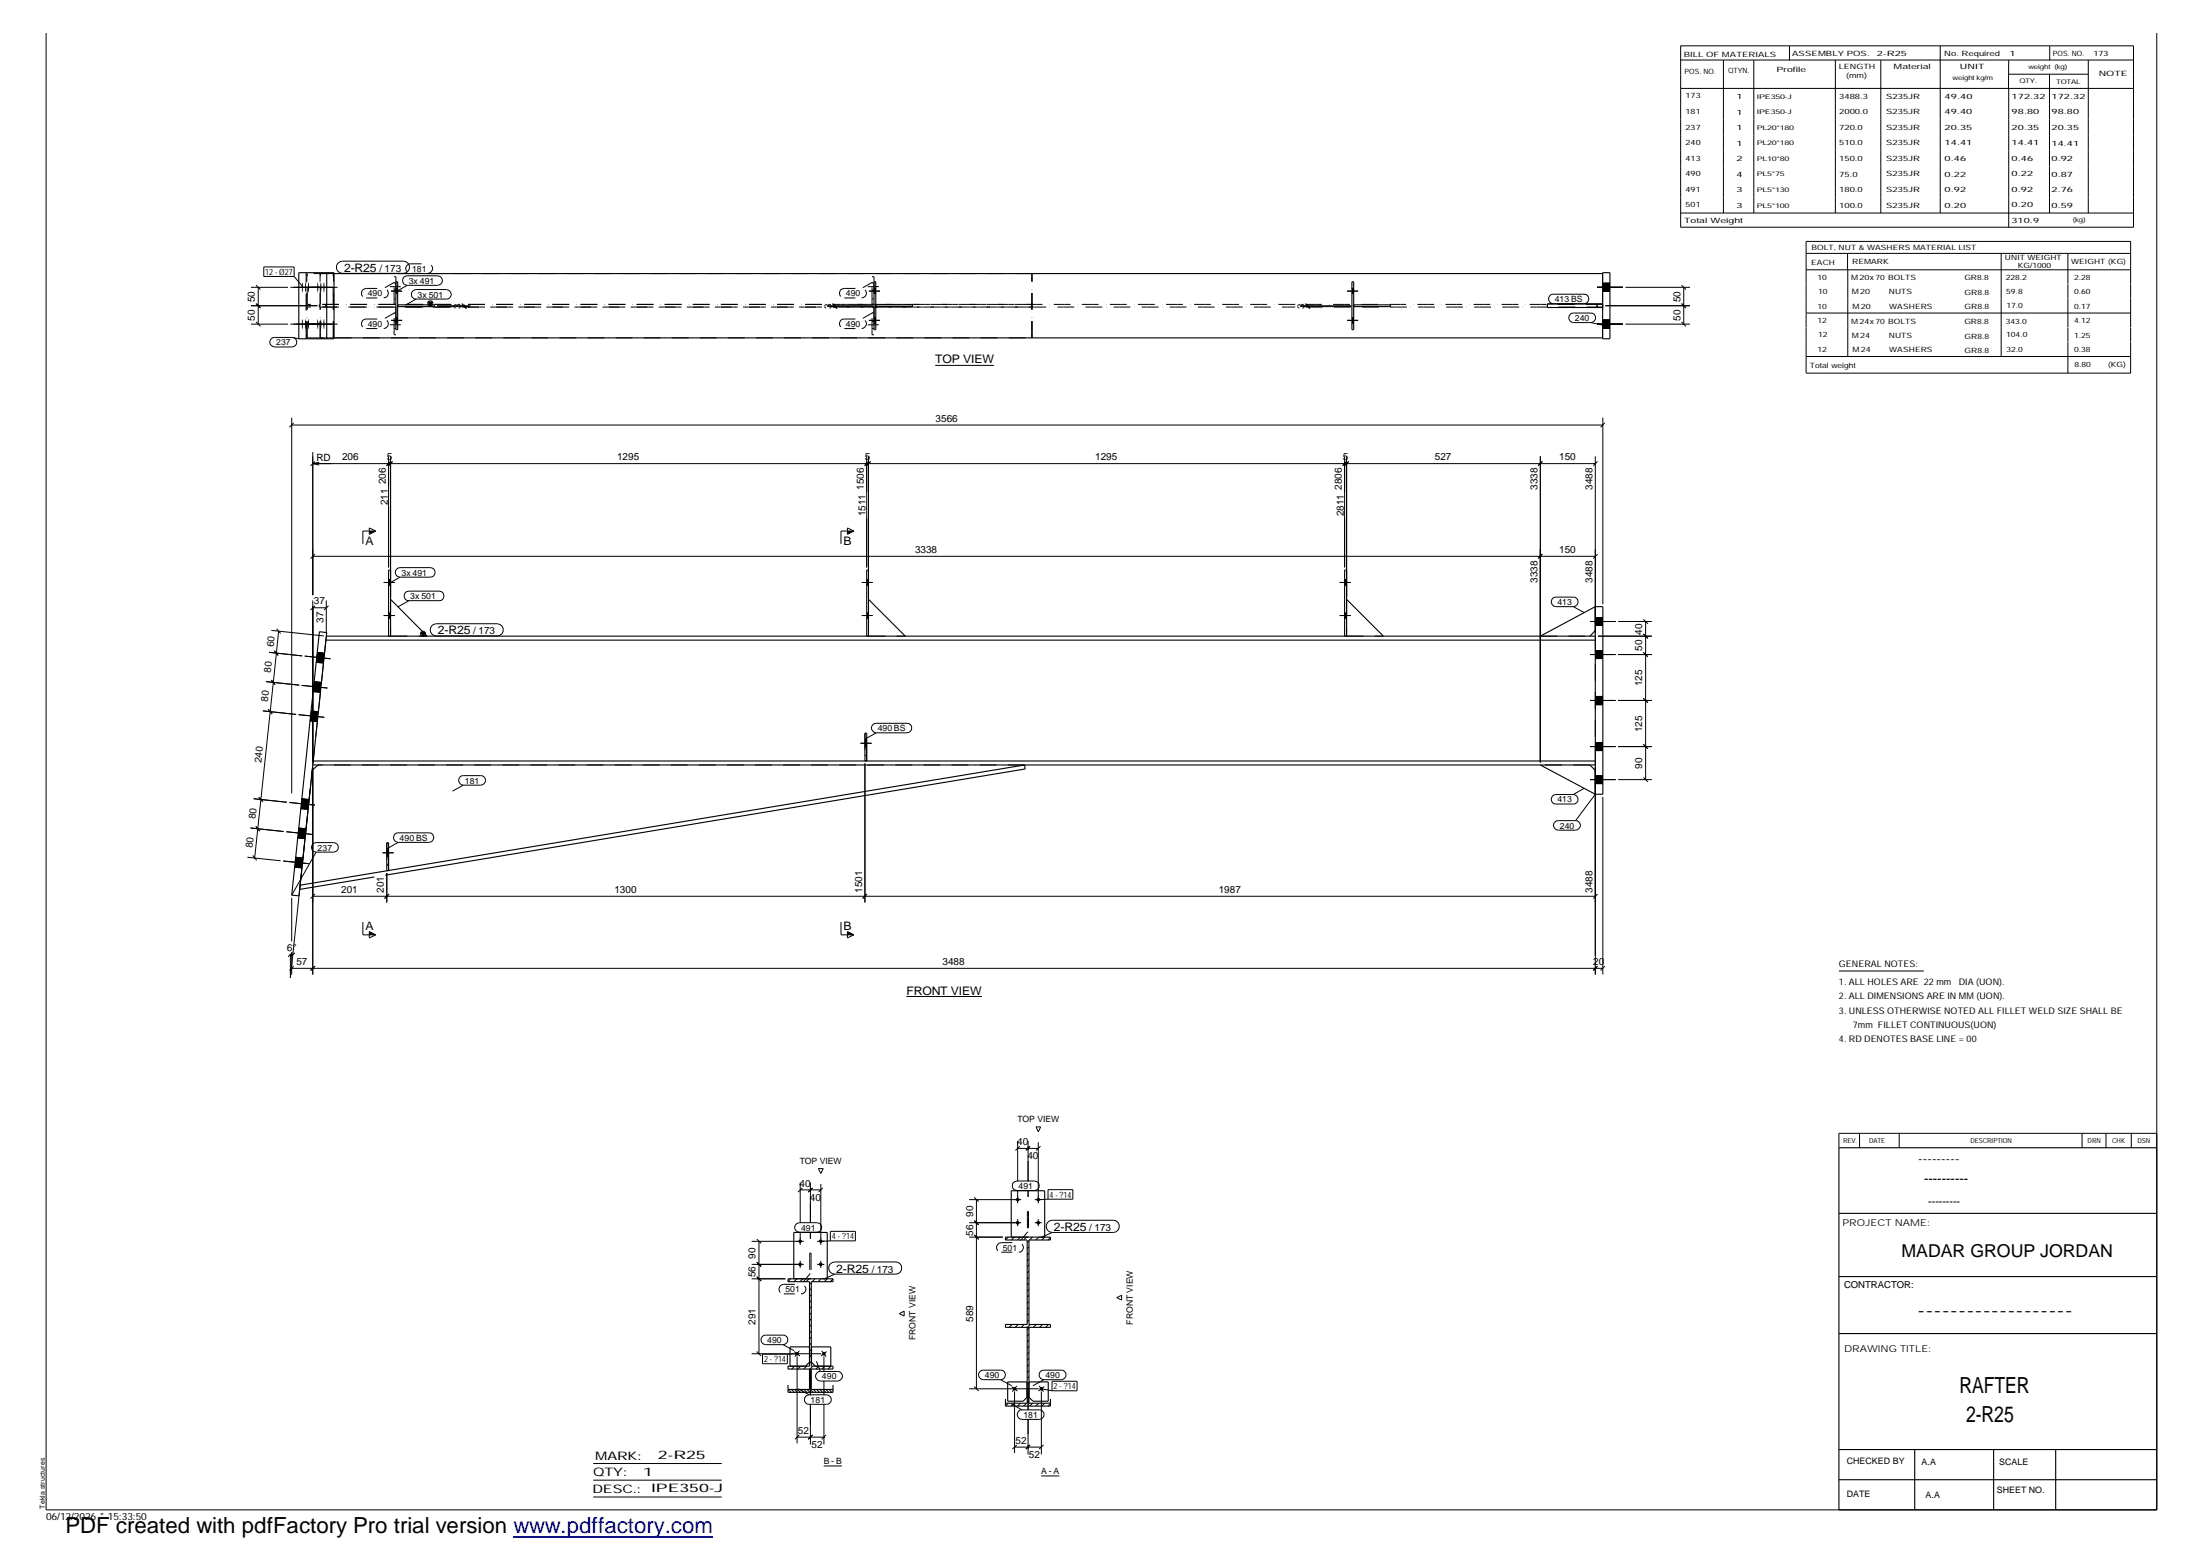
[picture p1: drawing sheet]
<svg xmlns="http://www.w3.org/2000/svg" width="420mm" height="297mm" viewBox="0 0 420 297" stroke-linecap="round" stroke-linejoin="round" font-family="sans-serif">
<g fill="none" stroke="#000" stroke-width=".19">
<path d="M321 8.7h86.5v34.7h-86.5zM321 11.5h86.5M321 16.9h86.5M329.1 11.5v29.2M334.9 11.5v29.2M341.8 8.8v2.7M350.5 11.5v29.2M359.2 11.5v29.2M370.5 8.7v32M383.6 11.5v5.4M383.6 14.2h15.3M383.6 16.9v26.5"/>
<path d="M391.4 14.2v26.5M391.5 8.8v2.7M398.8 11.5v29.2M411.9 6.3v281.9h-403.1v-281.9M47.9 54.8h7.1M47.9 58.4h12.7M48.9 57.9l.8 .9M48.9 54.4l.8 .9M49.3 54.8v7.1M50.4 51h5.8v1.8h-5.8zM55.5 54.8h9M56.2 52.8l1.7 2"/>
<path d="M64.4 50.4l.6-.5h.4h11.6a1.16 1.16 0 0 1 1.2 1.1 1.16 1.16 0 0 1-1.2 1.2h-11.6a1.16 1.16 0 0 1-1-1.8zM74.7 55.6h2.1M75.6 55.1h.3M75.6 56h.3M77.1 52.9l.7-.3h5.8a.91 .91 0 0 1 .9 1 .91 .91 0 0 1-.9 .9h-5.8a.93 .93 0 0 1-.9-.6 .93 .93 0 0 1 .2-1zM77.8 54.5l-2.1 1.2M78.8 55.6l.7-.3h5.8a.91 .91 0 0 1 .9 .9 .91 .91 0 0 1-.9 .9h-5.8a.88 .88 0 0 1-.9-.5 .88 .88 0 0 1 .2-1zM79.5 57.1l-2.1 1.2M83.5 58.4h6.3M83.5 58.5h6.3M88.2 58.1l.9 .9M88.2 57.9l.9 .9"/>
<path d="M88.6 58.4v.1M158 58.4h8.8M158 58.5h8.8M159 58.1l.9 .9M159 57.9l.9 .9M159.4 58.4v.1M165.9 55.6h2.2M166.9 55.1h.4M166.9 56h.4M248.4 58.4h9.7M248.4 58.5h9.7M249.3 58.1l.9 .9"/>
<path d="M249.3 57.9l.9 .9M249.8 58.4v.1M257.3 55.6h2.1M258.2 55.1h.3M258.2 56h.3M296 56.4l.6-.2h5.9a.91 .91 0 0 1 .9 .9 .91 .91 0 0 1-.9 .9h-5.9a.94 .94 0 0 1-.8-.6 .94 .94 0 0 1 .2-1zM296.6 58h-1.1M305 54.8h4.9M306.1 55.6h1.4M306.1 54.1h1.4M306.6 58.4h16.1M310.4 54.8h12.3"/>
<path d="M321 40.7h86.5M321.1 57.9l.9 .9M321.1 54.4l.9 .9M321.6 54.8v7.1M344.9 51.5h62M344.9 48.4h62M344.9 59.8h62M352.8 48.4v3.1M352.9 51.5v16.6M382.2 48.4v19.7M394.9 48.4v5.8M394.9 54.3v8.2"/>
<path d="M406.9 54.2v-8.1h-62v25.1M406.9 54.3v8.2M47.9 61.9h7.1M48.9 61.5l.8 .8M51.8 64.7l.7-.3h3.3a.91 .91 0 0 1 .9 .9 .91 .91 0 0 1-.9 .9h-3.3a.91 .91 0 0 1-.9-.5 .91 .91 0 0 1 .2-1zM55.5 61.9h9M55.7 79.7v71.8M55.8 64.4l1.3 .3M74.7 61.2h2.1M75.6 60.7h.3M75.6 61.7h.3M165.9 61.2h2.2"/>
<path d="M166.9 60.7h.4M166.9 61.7h.4M178.6 69.8h11.2M257.3 61.2h2.1M258.2 60.7h.3M258.2 61.7h.3M299.8 60l.7-.2h3.3a.91 .91 0 0 1 .9 .9 .91 .91 0 0 1-.9 .9h-3.3a.94 .94 0 0 1-.8-.6 .94 .94 0 0 1 .1-1zM303.8 61.6l2.6 .5M305 61.9h4.9M306.1 62.6h1.4M306.1 61.1h1.4M306.1 79.7v35.6"/>
<path d="M310.4 61.9h12.3M321.1 61.5l.9 .8M344.9 68.1h62M394.9 62.6v2.6M394.9 65.3v5.9M406.9 62.6v2.6M406.9 65.3v5.9h-62M55.7 81.1h250.4M56.1 80.7l-.8 .9M59.7 86.3v27.3M59.7 88.5h245M59.7 88.5l1.3 .3"/>
<path d="M60.2 88.1l-.9 .8M61 88.3l-1.3 .2M74.2 87.1v21.2M74.6 87.1v26.8M74.6 88.1l-.8 .8M75 88.1l-.8 .8 .7-.8M165.5 87.1v21.2M165.9 87.1v26.8M165.9 88.1l-.8 .8M166.3 88.1l-.9 .8M256.8 87.1v21.2M257.2 88.1l-.8 .8"/>
<path d="M257.2 87.1v26.8M257.2 88.1l-.7 .7M257.6 88.1l-.8 .8 .7-.8M293.8 88.8l.8-.7-.8 .8M294.2 87.1v58.4M304.7 87.1v33.9M305.1 88.1l-.8 .8M306.5 80.7l-.8 .9M59.7 114.6v30.9M59.7 116h2.6M59.7 106.2h245M60.2 115.6l-.9 .8"/>
<path d="M60.2 105.8l-.9 .8M62.3 114.6v6.4M62.7 115.6l-.8 .8M70.5 100.8l1.3 .6-1.3 .6zM71.8 101.4h-2.5v2.4M73.3 117.5h2.1M73.3 111.2h2.1M74.2 117h.4M74.2 118h.4M74.2 110.7h.4M74.2 111.7h.4M75.8 108.6l.6-.2h5.8a.91 .91 0 0 1 .9 .9 .91 .91 0 0 1-.9 .9h-5.8a.91 .91 0 0 1-.8-.6 .91 .91 0 0 1 .2-1z"/>
<path d="M76.4 110.2l-2.1 1.2M77.4 113.1l.7-.3h5.8a.91 .91 0 0 1 .9 1 .91 .91 0 0 1-.9 .9h-5.8a.93 .93 0 0 1-.8-.6 .93 .93 0 0 1 .1-1zM78.1 114.7l-2.1 1.2M82.5 119.4l.9-.3h11.6a1.16 1.16 0 0 1 1.1 1.1 1.16 1.16 0 0 1-1.1 1.2h-11.6a1.16 1.16 0 0 1-1.1-.7 1.16 1.16 0 0 1 .2-1.3zM161.8 100.8l1.3 .6-1.3 .6zM163.1 101.4h-2.5v2.4M164.6 117.5h2.1M164.6 111.2h2.1M165.5 117h.4M165.5 118h.4M165.5 110.7h.4M165.5 111.7h.4"/>
<path d="M255.9 117.5h2.1M255.9 111.2h2.1M256.8 117h.4M256.8 118h.4M256.8 110.7h.4M256.8 111.7h.4M293.8 106.5l.8-.7-.8 .8M296.5 114.2l.6-.2h3.4a.91 .91 0 0 1 .9 .9 .91 .91 0 0 1-.9 .9h-3.4a.94 .94 0 0 1-.8-.6 .94 .94 0 0 1 .2-1zM300.5 115.8l2.1 1.2M303.7 118.6h4.9M304.7 119.4h1.4M304.7 117.9h1.4"/>
<path d="M305.1 105.8l-.8 .8M309 118.6h6.5M313.9 118.2l.8 .9M314.3 118.6v30.2M50.2 135.7l6.4 .7M50.8 130.1l6.3 .7M51.2 135.4l.8 .9M51.4 124.5l6.3 .7M51.8 129.8l.7 .9M51.8 120.3l10 1.1M52.4 124.2l.7 .9M52.8 120l.8 .9"/>
<path d="M53.2 120.5l-4.6 43.3M57 136.4l4.9 .5M57.6 130.8l4.9 .5M58.2 125.3l4.9 .5M59.2 137.6l1.4 .1M59.4 135.7l1.4 .2M59.8 132l1.4 .2M60 130.1l1.4 .2M60.4 126.4l1.4 .2M60.6 124.5l1.4 .2M166.7 138.3l.6-.2h5.9a.91 .91 0 0 1 .9 .9 .91 .91 0 0 1-.9 .9h-5.9a.92 .92 0 0 1-.8-.6 .92 .92 0 0 1 .2-1zM167.3 139.9l-2 1.1"/>
<path d="M303.7 125h4.9M303.7 133.7h4.9M304.7 125.7h1.4M304.7 124.2h1.4M304.7 134.5h1.4M304.7 133h1.4M305.2 121.4h10.3M309 125h6.5M309 133.7h6.5M313.9 133.3l.8 .8M313.9 124.5l.8 .9M313.9 121l.8 .9"/>
<path d="M47.8 158.1l6.4 .6M48.4 152.5l6.4 .6M48.9 157.8l.7 .9M49.4 152.2l.8 .9M54.7 158.8l4.9 .5M55.2 153.2l5 .5M56.9 160l1.4 .1M57 158.1l1.4 .1M57.4 154.4l1.4 .1M57.6 152.5l1.4 .1M59.7 146.5l-4.2 40.2v-4.5l.4 .1M59.7 146.5v39.5"/>
<path d="M75.4 159.2l.6-.2h5.9a.91 .91 0 0 1 .9 .9 .91 .91 0 0 1-.9 .9h-5.9a.94 .94 0 0 1-.8-.6 .94 .94 0 0 1 .2-1zM87.8 148.3l.7-.2h3.3a.91 .91 0 0 1 .9 .9 .91 .91 0 0 1-.9 .9h-3.3a.94 .94 0 0 1-.8-.6 .94 .94 0 0 1 .1-1zM88.5 149.9l-2.1 1.1M164.3 141.9h2.2M165.2 142.6h.3M165.2 141.2h.3M165.2 145.7v26.6M296.5 152l.6-.3h3.4a.91 .91 0 0 1 .9 .9 .91 .91 0 0 1-.9 .9h-3.4a.91 .91 0 0 1-.8-.6 .91 .91 0 0 1 .2-.9zM297 156.9l.2-.2h.4h3.3a.91 .91 0 0 1 .9 .9 .91 .91 0 0 1-.9 .9h-3.3a.92 .92 0 0 1-.8-.6 .92 .92 0 0 1 .2-1zM302.6 150.5l-2.1 1.2M303.7 142.5h4.9M303.7 148.8h4.9"/>
<path d="M304.7 143.3h1.4M304.7 141.8h1.4M304.7 149.6h1.4M304.7 148.1h1.4M304.7 151.6l-3.8 5.1M304.7 146.5v39.5M306.1 152.1v33.9M309 142.5h6.5M309 148.8h6.5M313.9 148.4l.8 .9M313.9 142.1l.8 .8M47.2 163.6l6.4 .7"/>
<path d="M48.3 163.3l.7 .9M54.1 164.4l4.9 .5M55.7 171.4v8.3M56.3 165.6l1.4 .1M56.5 163.6l1.4 .2M59.7 161.1l.7-.2h3.3a.91 .91 0 0 1 .9 .9 .91 .91 0 0 1-.9 .9h-3.3a.93 .93 0 0 1-.8-.6 .93 .93 0 0 1 .1-1zM59.7 171.1h245M60.2 170.7l-.9 .8M60.4 162.7l-4.7 8.2M69.3 176v2.5h2.5M70.5 177.8l1.3 .7-1.3 .6zM73.1 162.8h2.1"/>
<path d="M73.9 163.5h.3M73.9 162.1h.3M73.9 166.7v5.6M74.3 170.7l-.9 .8M76 160.8l-2 1.2M160.6 176v2.5h2.5M161.8 177.8l1.3 .7-1.3 .6zM165.6 170.7l-.8 .8M305.1 170.7l-.8 .8M55.7 181.8v4.2M55.7 184.9h250.4M55.8 181.8l-.8 .9"/>
<path d="M56.1 184.4l-.8 .9M56.3 181.9l-.8 .8M60.2 184.4l-.9 .9M173.1 190.2h14.4M305.1 184.4l-.8 .9 .8-.8M306.5 184.4l-.8 .9M351.2 185.4h16.2M194.4 217.8v7.7M194.4 219.2h3.9M194.8 218.8l-.9 .8M196.3 217.8v7.7M196.7 218.8l-.8 .8"/>
<path d="M197.9 215.1h.9l-.5 1zM198.3 218v11.7M198.7 218.8l-.8 .8M355.1 216.4v2.7M362.7 216.4v2.7M397.6 216.4v2.7M402.2 216.4v2.7M407 216.4v2.7M411.9 216.4h-60.7v2.7M143.6 237h9.9M144.5 236.5l.9 .8M144.9 237v21.4"/>
<path d="M152.1 233.7l.6-.3h3.3a.91 .91 0 0 1 .9 .9 .91 .91 0 0 1-.9 .9h-3.3a.91 .91 0 0 1-.9-.5 .91 .91 0 0 1 .3-1zM152.8 225.7v7.8M152.8 235.2v2.4M152.8 227.1h4M153.2 226.8l-.8 .8M154.8 225.7v7.8M154.8 235.2v1.3M155.2 226.8l-.8 .8M156 237h1.4M156.3 223.1h.9l-.4 .9zM156.8 226v11.6M157.1 226.8l-.8 .8"/>
<path d="M158.6 235.1h4.8v1.8h-4.8zM158.6 236.9l-1.8 .1M185.1 233.4h9.9M185.1 229h9.9M185.1 236.2h6.4M186.1 235.7l.8 .9-.8-.8M186.1 233l.8 .8M186.1 228.6l.8 .8M186.5 229v36.1M192.6 236.2l-.6 .5M193.6 225.7l.6-.2h3.4a.91 .91 0 0 1 .9 .9 .91 .91 0 0 1-.9 .9h-3.4a.91 .91 0 0 1-.8-.6 .91 .91 0 0 1 .2-1zM193.7 236.2l-.5 .5"/>
<path d="M194.4 227.2v2.5M194.4 232.7v1.4M194.9 236.2l-.5 .5M196 236.2l-.5 .5M196.3 227.2v1.3M196.5 239.2l-.3 .4M196.5 238l-.3 .4M196.5 236.9l-.3 .3M197.2 236.2l-.6 .5M197.6 233.4h1.4M197.6 229h1.4M198.3 232.7v1.4"/>
<path d="M198.4 236.2l-.6 .5M199.5 236.2l-.5 .5M200.2 233.3l.8-.4h11.6a1.16 1.16 0 0 1 1.2 1.2 1.16 1.16 0 0 1-1.2 1.2h-11.6a1.16 1.16 0 0 1-1.1-.8 1.16 1.16 0 0 1 .3-1.2zM200.2 227.1h4.7v1.8h-4.7zM200.2 228.9l-1.9 .1M200.6 236.2l-.4 .5M201 235.3l-2.1 .9M143.6 241.4h9.9M143.6 258.4h13.2M143.6 244.1h6.4M144.5 258l.9 .9M144.5 243.7l.9 .8"/>
<path d="M144.5 240.9l.9 .9M145.6 255.1l.6-.2h3.4a.91 .91 0 0 1 .9 .9 .91 .91 0 0 1-.9 .9h-3.4a.94 .94 0 0 1-.8-.6 .94 .94 0 0 1 .2-1zM145.6 258.5h4.8v1.8h-4.8zM149.6 256.7l2 1.1M151 244.1l-.5 .6M151.7 258l1.1 .9M152.2 244.1l-.6 .6M152.2 258.9v16.6M152.2 258.4l-1.8 .1M152.7 257.9l-.9 1.1M152.8 240.7v1.3M153.3 244.1l-.5 .6"/>
<path d="M154.5 244.1l-.5 .6M154.9 259.9l-.3 .4M154.9 258.7l-.3 .4M154.9 257.6l-.3 .3M154.9 256.4l-.3 .4M154.9 255.3l-.3 .3M154.9 254.1l-.3 .4M154.9 252.9l-.3 .4M154.9 251.8l-.3 .3M154.9 250.6l-.3 .4M154.9 249.5l-.3 .3M154.9 248.3l-.3 .4"/>
<path d="M154.9 247.1l-.3 .4M154.9 246l-.3 .3M154.9 244.8l-.3 .4M155.7 244.1l-.6 .6M155.9 259.9l.8 1.9M156 241.4h1.4M156.8 240.7v1.3M156.8 244.1l-.5 .6M156.9 257.9l.9 1.1M157.4 258.9v3M157.9 258l-1.1 .9M158 244.1l-.6 .6"/>
<path d="M158.5 241.4l.5-.4 .4-.1h11.7a1.16 1.16 0 0 1 1.1 1.2 1.16 1.16 0 0 1-1.1 1.1h-11.7a1.16 1.16 0 0 1-.9-1.8zM159.1 244.2l-.5 .5M159.4 243.2l-2 1M171.7 250.8l1-.5v.9zM192.1 252.8l-.1 .1M193.3 252.8l-.6 .6M194.4 252.8l-.5 .6M195.6 252.8l-.5 .6M196.5 252l-.3 .3M196.5 250.8l-.3 .3M196.5 249.6l-.3 .4M196.5 248.4l-.3 .4"/>
<path d="M196.5 247.3l-.3 .3M196.5 246.2l-.3 .3M196.5 245l-.3 .3M196.5 243.8l-.3 .4M196.5 242.7l-.3 .3M196.5 241.5l-.3 .3M196.5 240.4l-.3 .3M196.5 259.3l-.3 .4M196.5 258.2l-.3 .3M196.5 257l-.3 .4M196.5 255.8l-.3 .4M196.5 254.7l-.3 .3"/>
<path d="M196.5 253.5l-.3 .4M196.8 252.8l-.6 .6M197.9 252.8l-.5 .6M199.1 252.8l-.6 .6M200.2 252.8l-.5 .6M213.3 247.7l.9-.4v.9zM113.3 279.4h24.5M150.5 265.2l.6 .6M150.6 260.8l-.1 .1M151.1 265.2l.6 .6M151.7 260.8l-.5 .6M151.7 265.2l.6 .6"/>
<path d="M152.2 274.3h5.2M152.3 265.2l.6 .6M152.4 265.1l2.1 1.2M152.7 273.9l-.9 .9M152.9 260.8l-.5 .6M153 265.2l.5 .6M153.5 265.2l.6 .6M153.9 266.6l.6-.3h3.4a.91 .91 0 0 1 .9 .9 .91 .91 0 0 1-.9 .9h-3.4a.88 .88 0 0 1-.8-.6 .88 .88 0 0 1 .2-.9zM154.1 260.8l-.6 .6M154.1 265.2l.6 .6M154.6 261.5l.3 .4M154.6 262.1l.3 .4"/>
<path d="M154.6 262.7l.3 .3M154.6 263.3l.3 .3M154.6 263.9l.3 .4M154.6 264.5l.3 .4M154.6 265.1l.7 .7M154.8 261.8v4.5M154.8 268v7.7M155.2 260.8l-.5 .6M155.2 273.9l-.9 .9M155.3 265.2l.6 .6M156 265.2l.5 .6M156 262.1l.3-.2 .4-.1h3.3a.91 .91 0 0 1 .9 .9 .91 .91 0 0 1-.9 .9h-3.3a.92 .92 0 0 1-.9-.5 .92 .92 0 0 1 .2-1z"/>
<path d="M156.4 260.8l-.6 .6M156.5 265.2l.6 .6M157.1 265.2l.6 .6M157.3 279.9h3.5M157.4 263.6v2.7M157.4 268v7.7M157.5 260.8l-.5 .6M157.7 265.2l.6 .6M157.7 273.9l-.8 .9M158.3 265.2l.6 .6M158.7 260.8l-.5 .6M159 265.2l.1 .2"/>
<path d="M185.1 265.1h13.3M186.1 264.7l.8 .8M187.2 261.8l.6-.2h3.3a.91 .91 0 0 1 .9 .9 .91 .91 0 0 1-.9 .9h-3.3a.92 .92 0 0 1-.8-.6 .92 .92 0 0 1 .2-1zM191.1 263.4l2.1 1.1M192.6 267.9l-.6 .5M193.1 268l2.1 1.1M193.2 264.7l1.1 .8M193.7 267.9l-.5 .5M193.8 276.3h5.1M193.8 265.6v11.8M194.2 264.6l-.9 1.1M194.2 275.8l-.9 .8"/>
<path d="M194.5 269.4l.7-.3h3.3a.91 .91 0 0 1 .9 1 .91 .91 0 0 1-.9 .9h-3.3a.94 .94 0 0 1-.8-.6 .94 .94 0 0 1 .1-1zM194.9 267.9l-.5 .5M196 267.9l-.5 .5M196.3 265.6v3.6M196.3 270.9v6.8M196.5 267.4l-.3 .4M196.5 266.3l-.3 .3M196.5 265.1l-.3 .4M196.5 264l-.3 .3M196.5 262.8l-.3 .3M196.5 261.6l-.3 .4M196.5 260.5l-.3 .3"/>
<path d="M196.7 275.8l-.8 .8M197.2 267.9l-.6 .5M198.4 267.9l-.6 .5M198.5 264.6l.8 1.1M198.7 261.8l.6-.2h3.4a.91 .91 0 0 1 .9 .9 .91 .91 0 0 1-.9 .9h-3.4a.92 .92 0 0 1-.8-.6 .92 .92 0 0 1 .2-1zM198.9 265.6v12.1M198.9 265.1l2 .4M199.3 275.8l-.8 .8M199.3 263.4l-2 1.1M199.4 264.7l-1.1 .8M199.5 267.9l-.5 .5M200.6 268l-.4 .4"/>
<path d="M200.9 263.7h4.8v1.8h-4.8zM113.3 282.6h24.5M113.3 285.8h24.5M198.8 281.8h3.5"/>
</g>
<g fill="#000">
<path d="M81.8 57.7h.8l-.4 .7zM70.5 101.4h1.3l-1.3 .6zM161.8 101.4h1.3l-1.3 .6zM80.4 120.8h.8l-.4 .6zM70.5 177.8l1.3 .7h-1.3zM161.8 177.8l1.3 .7h-1.3z"/>
<path d="M57.7 53.9l.1 .3-.1 1.6z" fill-rule="evenodd"/>
<path d="M58.3 53.9l.1 .4-.1 1.5-.1-1z" fill-rule="evenodd"/>
<path d="M58.9 53.9l.1 .4-.1 1.5-.1-.8z" fill-rule="evenodd"/>
<path d="M60.7 53.9l.1 .6-.1 1.3-.1-.6z" fill-rule="evenodd"/>
<path d="M61.3 53.9l.1 .6-.1 1.3-.1-.4z" fill-rule="evenodd"/>
<path d="M61.8 54h.1l.1 .5-.1 1.3-.1-.4z" fill-rule="evenodd"/>
<path d="M75.6 55.1h.3v.9h-.3z" fill-rule="evenodd"/>
<path d="M75.6 55.1h.3v.9h-.3z" fill-rule="evenodd"/>
<path d="M166.9 55.1h.4v.9h-.4z" fill-rule="evenodd"/>
<path d="M166.9 55.1h.4v.9h-.4z" fill-rule="evenodd"/>
<path d="M258.2 55.1h.3v.9h-.3z" fill-rule="evenodd"/>
<path d="M258.2 55.1h.3v.9h-.3z" fill-rule="evenodd"/>
<path d="M306.1 54.1h1.4v1.5h-1.4z" fill-rule="evenodd"/>
<path d="M306.1 54.1h1.4v1.5h-1.4z" fill-rule="evenodd"/>
<path d="M306.1 54.1h1.4v1.5h-1.4z" fill-rule="evenodd"/>
<path d="M306.1 54.1h1.4v1.5h-1.4z" fill-rule="evenodd"/>
<path d="M306.1 54.1h1.4v1.5h-1.4z" fill-rule="evenodd"/>
<path d="M57.7 60.9l.1 .3-.1 1.6z" fill-rule="evenodd"/>
<path d="M58.3 60.9l.1 .5-.1 1.4-.1-.9z" fill-rule="evenodd"/>
<path d="M58.9 60.9l.1 .5-.1 1.4-.1-.8z" fill-rule="evenodd"/>
<path d="M60.7 60.9l.1 .6-.1 1.3-.1-.5z" fill-rule="evenodd"/>
<path d="M61.3 60.9l.1 .6-.1 1.3-.1-.4z" fill-rule="evenodd"/>
<path d="M61.8 61l.2 .5-.1 1.3-.1-.4z" fill-rule="evenodd"/>
<path d="M75.6 60.7h.3v1h-.3z" fill-rule="evenodd"/>
<path d="M75.6 60.7h.3v1h-.3z" fill-rule="evenodd"/>
<path d="M166.9 60.7h.4v1h-.4z" fill-rule="evenodd"/>
<path d="M166.9 60.7h.4v1h-.4z" fill-rule="evenodd"/>
<path d="M258.2 60.7h.3v1h-.3z" fill-rule="evenodd"/>
<path d="M258.2 60.7h.3v1h-.3z" fill-rule="evenodd"/>
<path d="M306.1 61.1h1.4v1.5h-1.4z" fill-rule="evenodd"/>
<path d="M306.1 61.1h1.4v1.5h-1.4z" fill-rule="evenodd"/>
<path d="M306.1 61.1h1.4v1.5h-1.4z" fill-rule="evenodd"/>
<path d="M306.1 61.1h1.4v1.5h-1.4z" fill-rule="evenodd"/>
<path d="M306.1 61.1h1.4v1.5h-1.4z" fill-rule="evenodd"/>
<path d="M74.2 117h.4v1h-.4z" fill-rule="evenodd"/>
<path d="M74.2 110.7h.4v1h-.4z" fill-rule="evenodd"/>
<path d="M74.2 117h.4v1h-.4z" fill-rule="evenodd"/>
<path d="M74.2 110.7h.4v1h-.4z" fill-rule="evenodd"/>
<path d="M165.5 117h.4v1h-.4z" fill-rule="evenodd"/>
<path d="M165.5 110.7h.4v1h-.4z" fill-rule="evenodd"/>
<path d="M165.5 117h.4v1h-.4z" fill-rule="evenodd"/>
<path d="M165.5 110.7h.4v1h-.4z" fill-rule="evenodd"/>
<path d="M256.8 117h.4v1h-.4z" fill-rule="evenodd"/>
<path d="M256.8 110.7h.4v1h-.4z" fill-rule="evenodd"/>
<path d="M256.8 117h.4v1h-.4z" fill-rule="evenodd"/>
<path d="M256.8 110.7h.4v1h-.4z" fill-rule="evenodd"/>
<path d="M304.7 117.9h1.4v1.5h-1.4z" fill-rule="evenodd"/>
<path d="M304.7 117.9h1.4v1.5h-1.4z" fill-rule="evenodd"/>
<path d="M59.4 135.7l1.4 .2-.2 1.8-1.4-.1z" fill-rule="evenodd"/>
<path d="M59.4 135.7l1.4 .2-.2 1.8-1.4-.1z" fill-rule="evenodd"/>
<path d="M60 130.1l1.4 .2-.2 1.9-1.4-.2z" fill-rule="evenodd"/>
<path d="M60 130.1l1.4 .2-.2 1.9-1.4-.2z" fill-rule="evenodd"/>
<path d="M60.6 124.5l1.4 .2-.2 1.9-1.4-.2z" fill-rule="evenodd"/>
<path d="M60.6 124.5l1.4 .2-.2 1.9-1.4-.2z" fill-rule="evenodd"/>
<path d="M304.7 124.2h1.4v1.5h-1.4z" fill-rule="evenodd"/>
<path d="M304.7 124.2h1.4v1.5h-1.4z" fill-rule="evenodd"/>
<path d="M304.7 133h1.4v1.5h-1.4z" fill-rule="evenodd"/>
<path d="M304.7 133h1.4v1.5h-1.4z" fill-rule="evenodd"/>
<path d="M57 158.1l1.4 .1-.1 1.9-1.4-.1z" fill-rule="evenodd"/>
<path d="M57 158.1l1.4 .1-.1 1.9-1.4-.1z" fill-rule="evenodd"/>
<path d="M57.6 152.5l1.4 .1-.2 1.9-1.4-.1z" fill-rule="evenodd"/>
<path d="M57.6 152.5l1.4 .1-.2 1.9-1.4-.1z" fill-rule="evenodd"/>
<path d="M165.2 141.2h.3v1.4h-.3z" fill-rule="evenodd"/>
<path d="M304.7 141.8h1.4v1.5h-1.4z" fill-rule="evenodd"/>
<path d="M304.7 141.8h1.4v1.5h-1.4z" fill-rule="evenodd"/>
<path d="M304.7 148.1h1.4v1.5h-1.4z" fill-rule="evenodd"/>
<path d="M304.7 148.1h1.4v1.5h-1.4z" fill-rule="evenodd"/>
<path d="M56.5 163.6l1.4 .2-.2 1.9-1.4-.1z" fill-rule="evenodd"/>
<path d="M56.5 163.6l1.4 .2-.2 1.9-1.4-.1z" fill-rule="evenodd"/>
<path d="M73.9 162.1h.3v1.4h-.3z" fill-rule="evenodd"/>
<path d="M152.5 236.8a.36 .36 0 0 1 .5-.1 .36 .36 0 0 1 0 .5 .36 .36 0 0 1-.5-.1z" fill-rule="evenodd"/>
<path d="M156.4 236.8a.36 .36 0 0 1 .6-.1 .36 .36 0 0 1 0 .5 .36 .36 0 0 1-.6-.1z" fill-rule="evenodd"/>
<circle cx="194.4" cy="229" r=".35"/>
<circle cx="194.4" cy="233.4" r=".34"/>
<circle cx="198.3" cy="229" r=".35"/>
<circle cx="198.3" cy="233.4" r=".34"/>
<circle cx="152.2" cy="258.4" r=".34"/>
<circle cx="152.8" cy="241.4" r=".34"/>
<circle cx="156.7" cy="241.4" r=".34"/>
<circle cx="157.3" cy="258.4" r=".35"/>
<circle cx="193.8" cy="265.1" r=".35"/>
<circle cx="198.9" cy="265.1" r=".34"/>
</g>
<g fill="none" stroke="#000" stroke-width=".19" stroke-dasharray="2.1 2.1" stroke-linecap="butt">
<path d="M69.9 56.9h3.4M69.9 55.1h3.4M69.9 55.1a.91 .91 0 0 0-.9 .9 .91 .91 0 0 0 .9 .9M73.3 56.9a.91 .91 0 0 0 .9-.9 .91 .91 0 0 0-.9-.9M75.4 53.9l-2.1 1.2M75.4 59.7l-2.1 1.2M75.6 55.4h-.3M75.6 54h-.3M76.5 54.7h-2M78.4 52.2h3.3M78.4 50.4h3.3M78.4 50.4a.91 .91 0 0 0-.9 .9 .91 .91 0 0 0 .9 .9"/>
<path d="M81.7 52.2a.91 .91 0 0 0 .9-.9 .91 .91 0 0 0-.9-.9M161.2 56.9h3.3M161.2 55.1h3.3M161.2 55.1a.91 .91 0 0 0-.9 .9 .91 .91 0 0 0 .9 .9M164.5 56.9a.91 .91 0 0 0 1-.9 .91 .91 0 0 0-1-.9M166.6 53.9l-2.1 1.2M166.6 59.7l-2.1 1.2M166.9 55.4h-.4M166.9 54h-.4M167.9 54.7h-2.2M69.9 62.7h3.4M69.9 60.9h3.4"/>
<path d="M69.9 60.9a.91 .91 0 0 0-.9 .9 .91 .91 0 0 0 .9 .9M73.3 62.7a.91 .91 0 0 0 .9-.9 .91 .91 0 0 0-.9-.9M75.6 61.3h-.3M75.6 62.7h-.3M76.5 62h-2M161.2 62.7h3.3M161.2 60.9h3.3M161.2 60.9a.91 .91 0 0 0-.9 .9 .91 .91 0 0 0 .9 .9M164.5 62.7a.91 .91 0 0 0 1-.9 .91 .91 0 0 0-1-.9M166.9 61.3h-.4M166.9 62.7h-.4M167.9 62h-2.2"/>
<path d="M165.5 142.6h-.3M165.5 141.2h-.3M166.5 141.9h-2.2M74.2 163.5h-.3M74.2 162.1h-.3M75.2 162.8h-2.1M191.2 239h3.4M191.2 237.2h3.4M191.2 237.2a.91 .91 0 0 0-.9 .9 .91 .91 0 0 0 .9 .9M194.6 239a.91 .91 0 0 0 .9-.9 .91 .91 0 0 0-.9-.9M196.3 235.2l-1.7 2M149.7 247h3.3"/>
<path d="M149.7 245.2h3.3M149.7 245.2a.91 .91 0 0 0-.9 .9 .91 .91 0 0 0 .9 .9M153 247a.91 .91 0 0 0 .9-.9 .91 .91 0 0 0-.9-.9M154.7 243.1l-1.7 2.1"/>
</g>
<g fill="none" stroke="#000" stroke-width=".21">
<path d="M57.1 52.1h6.7v12.6h-6.7zM62.4 52.1v12.6M63.8 52.2h242.3M75.6 53.8h.3v9.1h-.3zM75.9 58.2h7.1v.3h-7.1M81.8 57.7h.8l-.4 .7zM166.9 53.8h.4v9.1h-.4zM167.3 58.2h7v.3h-7M258.2 53.8h.3v9.1h-.3zM258.5 58.2h7.1v.3h-7.1M306.1 52.1h1.4v12.6h-1.4zM306.1 58h-10.6v.7h10.6"/>
<path d="M63.8 64.5h242.3M74.6 114.4l7 7M165.9 114.4l7 7M257.2 114.4l7 7M304.7 115.8l-10.5 5.6M304.7 115.8h1.4v35.8h-1.4M304.7 115.8v35.8M61 120.6l1.4 .2-5.3 50.2-1.4-.1zM62.2 122.2h242.5M62.3 121.4h242.4M74.2 121.4v-12.6h.4v12.6M80.4 120.8h.8l-.4 .6z"/>
<path d="M165.5 121.4v-12.6h.4v12.6M256.8 121.4v-12.6h.4v12.6M304.7 120.4l-1 1M59.7 146h245M59.8 145.3h244.9M60.7 146l-1.1 1.1M165.2 145.3v-5.3h.3v5.3M294.2 146l10.5 5.6M303.7 146l1 1.1M71.5 167.4l-14.3 2.4M73.6 167.1l122.2-20.3-.1-.8-138.4 23M73.9 160.9h.3v5.3h-.3z"/>
<path d="M351.2 219.1h60.7v69.1h-60.7zM192 236.2h8.6v.5h-4.1v16.1h4.1v.6h-8.6v-.6h4.2v-16.1h-4.2zM193.1 236.2v-8.9h6.4v8.9M351.2 231.6h60.7M150.5 244.1h8.6v.6h-4.2v16.1h4.2v.6h-8.6v-.6h4.1v-16.1h-4.1zM151.6 244.1v-8.8h6.4v8.8M154.6 257.1h-3.7v3.7M196.2 253.4v14.5h-4.2M196.5 253.4v14.5h4.1M351.2 254.6h60.7M351.2 243.7h60.7M150.5 264.4v1.4h8.6v-1.4"/>
<path d="M154.6 261.4v3.8h-4.1M154.6 260l-.8 .8M154.9 261.4v3.8h4.2M155.7 260.8l-.7-.8v-2.9h3.7v3.7M192 267.1v1.3h8.6v-1.3M192.4 263.8h3.7v2.9l-.7 .8h-3zM196.5 263.8h3.7v3.7h-2.9l-.8-.8M351.2 276.7h60.7M365.7 276.7v11.5M380.7 276.7v11.5M392.6 276.7v11.5M351.2 282.5h60.7"/>
<circle cx="82.2" cy="57.9" r=".48"/>
<circle cx="80.8" cy="121" r=".48"/>
</g>
<g fill="none" stroke="#000" stroke-width=".19" stroke-dasharray="1.1 0 2.1 .7 0 1.4" stroke-linecap="butt">
<path d="M58.7 58.1v-5.9M61 58.1v.5M61.1 52.2h2.7M61.2 58.6h25M61.2 58.1v-5.9M62.1 58.6v-.5M63.6 58.1v-5.9M75.3 59.7h.3M75.3 58.7h.3M75.3 58.1v-5.3M75.3 52.8h.3M75.3 57.1h.3"/>
<path d="M75.6 58.7v5.2M75.6 52.8v5.3M75.6 58.1h-.3M75.9 58.5v-.3M86.2 58.1h-25M86.2 58.1h-27.5M86.2 58.6h-27.5M88.3 58.6h68.7M157 58.1h-68.7M157 58.6h-68.7M159 58.6h88.4M166.5 59.7h.4"/>
<path d="M166.5 58.7h.4M166.5 58.1v-5.3M166.5 52.8h.4M166.5 57.1h.4M166.9 58.7v5.2M166.9 52.8v5.3M166.9 58.1h-.4M167.3 58.5v-.3M197 58.1h-38M197 58.6h-38M197.1 52.2h-138.5M247.4 58.1h-88.4"/>
<path d="M249.4 58.6h56.7M258.5 58.5v-.3M295.5 58.7v-.7M305 58.7v-.7M306.1 58.1h-56.7M306.1 58h-10.6M306.1 58v.7M306.1 58.7h-10.6M58.5 64.7v-12.6M58.6 64.5h138.5M58.6 64.5v-12.3M58.7 64.5v-5.9"/>
<path d="M61.1 64.5v-12.3M61.2 64.5v-5.9M63.6 64.5v-5.9M63.7 64.5v-12.3M63.8 64.5h-2.7M75.3 63.9v-5.2M75.6 63.9h-.3M166.5 63.9v-5.2M166.9 63.9h-.4M197 64.5v-12.3M197.1 64.5v-12.3M306.1 64.5v-12.3"/>
<path d="M74.6 114.4v7M165.9 114.4v7M257.2 114.4v7M304.7 115.8v4.6M62.3 121.4l-2.6 24.6M74.6 121.4h-.4M74.6 121.4h7M165.2 140v5.3M165.5 140h-.3M165.9 121.4h-.4M165.9 121.4h7M257.2 121.4h-.4"/>
<path d="M257.2 121.4h7M294.2 121.4h9.5M165.2 144.2h.3M165.2 145.3h.3M165.5 145.3h-.3M165.5 145.3v-5.3M195.7 146h-135M303.7 146h-9.5M304.7 146v-24.6M304.7 147.1v4.5M57.2 169.8l2.4-22.7M73.9 165.1h.3"/>
<path d="M73.9 160.9v5.3M73.9 166.2h.3M74.2 166.2v-5.3M74.2 160.9h-.3M154.6 239.2v4.9M154.9 239.2h-.3M154.9 239.2v4.9M193.1 236.2h6.4M196.2 231.3v4.9M196.4 231.3h-.2M196.4 231.3v4.9M196.4 236.2h-.2"/>
<path d="M151.6 244.1h6.4M154.9 244.1h-.3M150.9 260.8h2.9M158.7 260.8h-3"/>
</g>
<path d="M98 293.3h38.2" fill="none" stroke="#00f" stroke-width=".3"/>
<g font-size="4.2">
<text x="374.2" y="265.9">RAFTER</text>
<text x="375.5" y="271.4">2-R25</text>
<text x="12.5" y="292.7">PDF created with pdfFactory Pro trial version www.pdffactory.com</text>
</g>
<text font-size="3.4" x="363.1" y="239.9">MADAR GROUP JORDAN</text>
<g font-size="2.5">
<text x="366.3" y="222.1">---------</text>
<text x="367.5" y="225.9">----------</text>
<text x="366.1" y="250.9">-------------------</text>
</g>
<g font-size="2.2">
<text x="65.7" y="51.9">2-R25</text>
<text x="178.6" y="69.4">TOP VIEW</text>
<text x="69.8" y="104">A</text>
<text x="161.1" y="104">B</text>
<text x="83.6" y="121.1">2-R25</text>
<text x="69.8" y="177.6">A</text>
<text x="161.1" y="177.6">B</text>
<text x="173.1" y="189.9">FRONT VIEW</text>
<text x="201.3" y="235">2-R25</text>
<text x="159.7" y="242.9">2-R25</text>
<text x="113.3" y="281.8">QTY:</text>
<text x="113.7" y="278.6">MARK:</text>
<text x="122.9" y="281.8">1</text>
<text x="125.6" y="278.6">2-R25</text>
<text x="113.2" y="285">DESC.:</text>
<text x="124.3" y="284.9">IPE350-J</text>
</g>
<text font-size="2.1" x="368.3" y="230.1">---------</text>
<g font-size="1.9">
<text x="72.5" y="51.9">/ 173</text>
<text x="48.7" y="57.7" transform="rotate(-90 48.7 57.7)">50</text>
<text x="88" y="59" transform="rotate(-90 88 59)">3</text>
<text x="158.8" y="59" transform="rotate(-90 158.8 59)">3</text>
<text x="249.1" y="59" transform="rotate(-90 249.1 59)">3</text>
<text x="320.9" y="57.7" transform="rotate(-90 320.9 57.7)">50</text>
<text x="48.7" y="61.2" transform="rotate(-90 48.7 61.2)">50</text>
<text x="320.9" y="61.2" transform="rotate(-90 320.9 61.2)">50</text>
<text x="178.7" y="80.5">3566</text>
<text x="60.5" y="87.9">RD</text>
<text x="65.3" y="87.8">206</text>
<text x="73.9" y="87.8">5</text>
<text x="117.9" y="87.8">1295</text>
<text x="165.1" y="87.8">5</text>
<text x="209.2" y="87.8">1295</text>
<text x="256.5" y="87.8">5</text>
<text x="274" y="87.8">527</text>
<text x="297.8" y="87.8">150</text>
<text x="73.7" y="92.4" transform="rotate(-90 73.7 92.4)">206</text>
<text x="165" y="93.5" transform="rotate(-90 165 93.5)">1506</text>
<text x="256.2" y="93.5" transform="rotate(-90 256.2 93.5)">2806</text>
<text x="293.6" y="93.5" transform="rotate(-90 293.6 93.5)">3338</text>
<text x="304.2" y="93.5" transform="rotate(-90 304.2 93.5)">3488</text>
<text x="74" y="96.4" transform="rotate(-90 74 96.4)">211</text>
<text x="165.3" y="98.5" transform="rotate(-90 165.3 98.5)">1511</text>
<text x="256.6" y="98.5" transform="rotate(-90 256.6 98.5)">2811</text>
<text x="174.8" y="105.6">3338</text>
<text x="297.8" y="105.6">150</text>
<text x="293.6" y="111.2" transform="rotate(-90 293.6 111.2)">3338</text>
<text x="304.2" y="111.2" transform="rotate(-90 304.2 111.2)">3488</text>
<text x="59.9" y="115.4">37</text>
<text x="61.8" y="118.9" transform="rotate(-90 61.8 118.9)">37</text>
<text x="52.3" y="123.6" transform="rotate(-84 52.3 123.6)">60</text>
<text x="90.4" y="121.1">/ 173</text>
<text x="313.6" y="124.3" transform="rotate(-90 313.6 124.3)">50</text>
<text x="313.6" y="121.1" transform="rotate(-90 313.6 121.1)">40</text>
<text x="51.7" y="128.5" transform="rotate(-84 51.7 128.5)">80</text>
<text x="313.6" y="131" transform="rotate(-90 313.6 131)">125</text>
<text x="51.1" y="134" transform="rotate(-84 51.1 134)">80</text>
<text x="313.6" y="139.8" transform="rotate(-90 313.6 139.8)">125</text>
<text x="49.9" y="145.7" transform="rotate(-84 49.9 145.7)">240</text>
<text x="313.6" y="146.8" transform="rotate(-90 313.6 146.8)">90</text>
<text x="48.2" y="162" transform="rotate(-84 48.2 162)">80</text>
<text x="48.8" y="156.4" transform="rotate(-84 48.8 156.4)">80</text>
<text x="65.2" y="170.4">201</text>
<text x="73.3" y="170.5" transform="rotate(-90 73.3 170.5)">201</text>
<text x="117.3" y="170.4">1300</text>
<text x="164.6" y="170.5" transform="rotate(-90 164.6 170.5)">1501</text>
<text x="232.7" y="170.4">1987</text>
<text x="304.2" y="170.5" transform="rotate(-90 304.2 170.5)">3488</text>
<text x="54.8" y="181.5" transform="rotate(3 54.8 181.5)">6°</text>
<text x="56.6" y="184.2">57</text>
<text x="180" y="184.2">3488</text>
<text x="304.3" y="184.2">20</text>
<text x="194.3" y="218.6">40</text>
<text x="196.2" y="221.3">40</text>
<text x="152.7" y="226.5">40</text>
<text x="154.7" y="229.3">40</text>
<text x="185.9" y="232.3" transform="rotate(-90 185.9 232.3)">90</text>
<text x="185.9" y="235.9" transform="rotate(-90 185.9 235.9)">56</text>
<text x="208" y="235">/ 173</text>
<text x="144.3" y="243.8" transform="rotate(-90 144.3 243.8)">56</text>
<text x="144.3" y="240.3" transform="rotate(-90 144.3 240.3)">90</text>
<text x="166.5" y="242.9">/ 173</text>
<text x="144.3" y="252.9" transform="rotate(-90 144.3 252.9)">291</text>
<text x="185.9" y="252.3" transform="rotate(-90 185.9 252.3)">589</text>
<text x="152.4" y="273.7">52</text>
<text x="194" y="275.6">52</text>
<text x="155" y="276.5">52</text>
<text x="196.5" y="278.4">52</text>
<text x="8.8" y="290.2">06/12/2026 * 15:33:50</text>
</g>
<g font-size="1.8">
<text x="351.9" y="234.1">PROJECT NAME:</text>
<text x="352.2" y="245.8">CONTRACTOR:</text>
<text x="352.2" y="258.1">DRAWING TITLE:</text>
</g>
<g font-size="1.7">
<text x="50.7" y="52.5">12- Ø27</text>
<text x="78.7" y="51.9">181</text>
<text x="70.2" y="56.6">490</text>
<text x="78.1" y="54.2">3x 491</text>
<text x="79.8" y="56.8">3x 501</text>
<text x="161.5" y="56.6">490</text>
<text x="296.9" y="57.7">413 BS</text>
<text x="52.7" y="65.9">237</text>
<text x="70.2" y="62.4">490</text>
<text x="161.5" y="62.4">490</text>
<text x="300.8" y="61.3">240</text>
<text x="76.7" y="109.9">3x 491</text>
<text x="78.4" y="114.4">3x 501</text>
<text x="297.4" y="115.5">413</text>
<text x="167.6" y="139.6">490 BS</text>
<text x="88.8" y="149.6">181</text>
<text x="297.4" y="153.2">413</text>
<text x="76.3" y="160.5">490 BS</text>
<text x="297.9" y="158.2">240</text>
<text x="60.7" y="162.4">237</text>
<text x="351.2" y="184.6">GENERAL NOTES:</text>
<text x="351.2" y="190.8">2. ALL DIMENSIONS ARE IN MM(UON).</text>
<text x="351.2" y="188.1">1. ALL HOLES ARE 22 mm</text>
<text x="374.1" y="188.1">DIA (UON).</text>
<text x="351.2" y="193.5">3. UNLESS OTHERWISE NOTED ALL FILLET WELD SIZE SHALL BE</text>
<text x="353.9" y="196.2">7mm FILLET CONTINUOUS(UON)</text>
<text x="351.2" y="198.9">4. RD DENOTES BASE LINE = 00</text>
<text x="194.3" y="214.2">TOP VIEW</text>
<text x="152.7" y="222.2">TOP VIEW</text>
<text x="194.5" y="227">491</text>
<text x="200.4" y="228.6">4- ?14</text>
<text x="153" y="234.9">491</text>
<text x="158.9" y="236.6">4- ?14</text>
<text x="191.5" y="238.7">501</text>
<text x="150" y="246.7">501</text>
<text x="146.5" y="256.4">490</text>
<text x="174.8" y="255.9" transform="rotate(-90 174.8 255.9)">FRONT VIEW</text>
<text x="216.4" y="252.9" transform="rotate(-90 216.4 252.9)">FRONT VIEW</text>
<text x="145.9" y="260">2- ?14</text>
<text x="157" y="263.3">490</text>
<text x="188.1" y="263.1">490</text>
<text x="199.6" y="263.1">490</text>
<text x="154.8" y="267.8">181</text>
<text x="201.2" y="265.2">2- ?14</text>
<text x="195.5" y="270.7">181</text>
<text x="157.3" y="279.5">B - B</text>
<text x="198.8" y="281.4">A - A</text>
<text x="352.7" y="279.5">CHECKED BY</text>
<text x="367" y="279.6">A.A</text>
<text x="381.8" y="279.7">SCALE</text>
<text x="352.7" y="285.7">DATE</text>
<text x="367.7" y="285.9">A.A</text>
<text x="381.3" y="285.1">SHEET NO.</text>
</g>
<g font-size="1.4">
<text x="321.6" y="10.9">BILL OF MATERIALS</text>
<text x="342.3" y="10.7">ASSEMBLY POS.</text>
<text x="358.4" y="10.7">2-R25</text>
<text x="371.3" y="10.6">No. Required</text>
<text x="383.8" y="10.6">1</text>
<text x="392" y="10.6">POS. NO.</text>
<text x="399.8" y="10.7">173</text>
<text x="321.7" y="14">POS. NO.</text>
<text x="330" y="14">QTYN.</text>
<text x="339.3" y="13.8">Profile</text>
<text x="351.2" y="13.2">LENGTH</text>
<text x="352.6" y="15">(mm)</text>
<text x="361.7" y="13.2">Material</text>
<text x="374.3" y="13.2">UNIT</text>
<text x="400.8" y="14.4">NOTE</text>
<text x="321.9" y="18.8">173</text>
<text x="321.9" y="21.7">181</text>
<text x="331.6" y="18.9">1</text>
<text x="331.6" y="21.9">1</text>
<text x="351.2" y="18.8">3488.3</text>
<text x="351.2" y="21.8">2000.0</text>
<text x="360.2" y="18.8">S235JR</text>
<text x="360.2" y="21.8">S235JR</text>
<text x="371.4" y="18.9">49.40</text>
<text x="371.4" y="21.8">49.40</text>
<text x="384.2" y="18.8">172.32</text>
<text x="384.2" y="21.8">98.80</text>
<text x="391.8" y="18.9">172.32</text>
<text x="391.8" y="21.8">98.80</text>
<text x="321.9" y="24.8">237</text>
<text x="321.9" y="27.7">240</text>
<text x="331.6" y="24.8">1</text>
<text x="331.6" y="27.8">1</text>
<text x="351.2" y="24.8">720.0</text>
<text x="351.2" y="27.8">510.0</text>
<text x="360.2" y="24.8">S235JR</text>
<text x="360.2" y="27.8">S235JR</text>
<text x="371.4" y="24.8">20.35</text>
<text x="371.4" y="27.8">14.41</text>
<text x="384.2" y="24.8">20.35</text>
<text x="384.2" y="27.7">14.41</text>
<text x="391.8" y="24.8">20.35</text>
<text x="391.8" y="27.8">14.41</text>
<text x="321.9" y="30.7">413</text>
<text x="321.9" y="33.6">490</text>
<text x="331.6" y="30.8">2</text>
<text x="331.6" y="33.8">4</text>
<text x="351.2" y="30.7">150.0</text>
<text x="351.2" y="33.7">75.0</text>
<text x="360.2" y="30.7">S235JR</text>
<text x="360.2" y="33.7">S235JR</text>
<text x="371.4" y="30.8">0.46</text>
<text x="371.4" y="33.7">0.22</text>
<text x="384.2" y="30.7">0.46</text>
<text x="384.2" y="33.7">0.22</text>
<text x="391.8" y="30.8">0.92</text>
<text x="391.8" y="33.7">0.87</text>
<text x="321.9" y="36.6">491</text>
<text x="321.9" y="39.6">501</text>
<text x="331.6" y="36.7">3</text>
<text x="331.6" y="39.7">3</text>
<text x="351.2" y="36.7">180.0</text>
<text x="351.2" y="39.7">100.0</text>
<text x="360.2" y="36.6">S235JR</text>
<text x="360.2" y="39.7">S235JR</text>
<text x="371.4" y="36.7">0.92</text>
<text x="371.4" y="39.7">0.20</text>
<text x="384.2" y="36.6">0.92</text>
<text x="384.2" y="39.6">0.20</text>
<text x="391.8" y="36.7">2.76</text>
<text x="391.8" y="39.7">0.59</text>
<text x="321.6" y="42.7">Total Weight</text>
<text x="345.9" y="47.7">BOLT, NUT &amp; WASHERS MATERIAL LIST</text>
<text x="384.1" y="42.6">310.9</text>
<text x="345.9" y="50.5">EACH</text>
<text x="347.1" y="53.4">10</text>
<text x="353.5" y="53.5">M20x70 BOLTS</text>
<text x="353.7" y="50.5">REMARK</text>
<text x="375.2" y="53.5">GR8.8</text>
<text x="382.9" y="49.6">UNIT WEIGHT</text>
<text x="383.1" y="53.5">228.2</text>
<text x="385.4" y="51.2">KG/1000</text>
<text x="395.6" y="50.4">WEIGHT (KG)</text>
<text x="396.1" y="53.4">2.28</text>
<text x="347.1" y="59">10</text>
<text x="347.2" y="56.1">10</text>
<text x="353.7" y="56.2">M20</text>
<text x="353.8" y="59">M20</text>
<text x="360.7" y="56.2">NUTS</text>
<text x="360.8" y="59">WASHERS</text>
<text x="375.2" y="56.3">GR8.8</text>
<text x="375.2" y="59.1">GR8.8</text>
<text x="383.2" y="56.1">59.8</text>
<text x="383.2" y="58.9">17.0</text>
<text x="396.1" y="56.2">0.60</text>
<text x="396.1" y="59">0.17</text>
<text x="347.1" y="61.7">12</text>
<text x="347.2" y="64.4">12</text>
<text x="353.5" y="61.8">M24x70 BOLTS</text>
<text x="353.7" y="64.5">M24</text>
<text x="360.7" y="64.5">NUTS</text>
<text x="375.2" y="61.8">GR8.8</text>
<text x="375.2" y="64.6">GR8.8</text>
<text x="383.1" y="61.8">343.0</text>
<text x="383.2" y="64.4">104.0</text>
<text x="396.1" y="61.7">4.12</text>
<text x="396.1" y="64.5">1.25</text>
<text x="345.7" y="70.2">Total weight</text>
<text x="347.1" y="67.3">12</text>
<text x="353.8" y="67.3">M24</text>
<text x="360.8" y="67.3">WASHERS</text>
<text x="375.2" y="67.4">GR8.8</text>
<text x="383.2" y="67.2">32.0</text>
<text x="396.1" y="67.2">0.38</text>
<text x="396.2" y="70.1">8.80</text>
<text x="402.6" y="70">(KG)</text>
</g>
<g font-size="1.3">
<text x="352" y="218.3">REV.</text>
<text x="357" y="218.2">DATE</text>
<text x="376.3" y="218.2">DESCRIPTION</text>
<text x="398.7" y="218.2">DRN</text>
<text x="403.4" y="218.2">CHK</text>
<text x="408.2" y="218.3">DSN</text>
<text x="8.6" y="288" transform="rotate(-90 8.6 288)">Tekla structures</text>
</g>
<g font-size="1.2">
<text x="372.9" y="15.2">weight kg/m</text>
<text x="385.7" y="15.9">QTY.</text>
<text x="387.4" y="13.2">weight (kg)</text>
<text x="392.7" y="15.9">TOTAL</text>
<text x="335.5" y="18.8">IPE350-J</text>
<text x="335.5" y="21.8">IPE350-J</text>
<text x="335.5" y="24.8">PL20*180</text>
<text x="335.5" y="27.8">PL20*180</text>
<text x="335.5" y="30.7">PL10*80</text>
<text x="335.5" y="33.7">PL5*75</text>
<text x="335.5" y="36.7">PL5*130</text>
<text x="335.5" y="39.7">PL5*100</text>
<text x="395.9" y="42.4">(kg)</text>
</g>
</svg>
